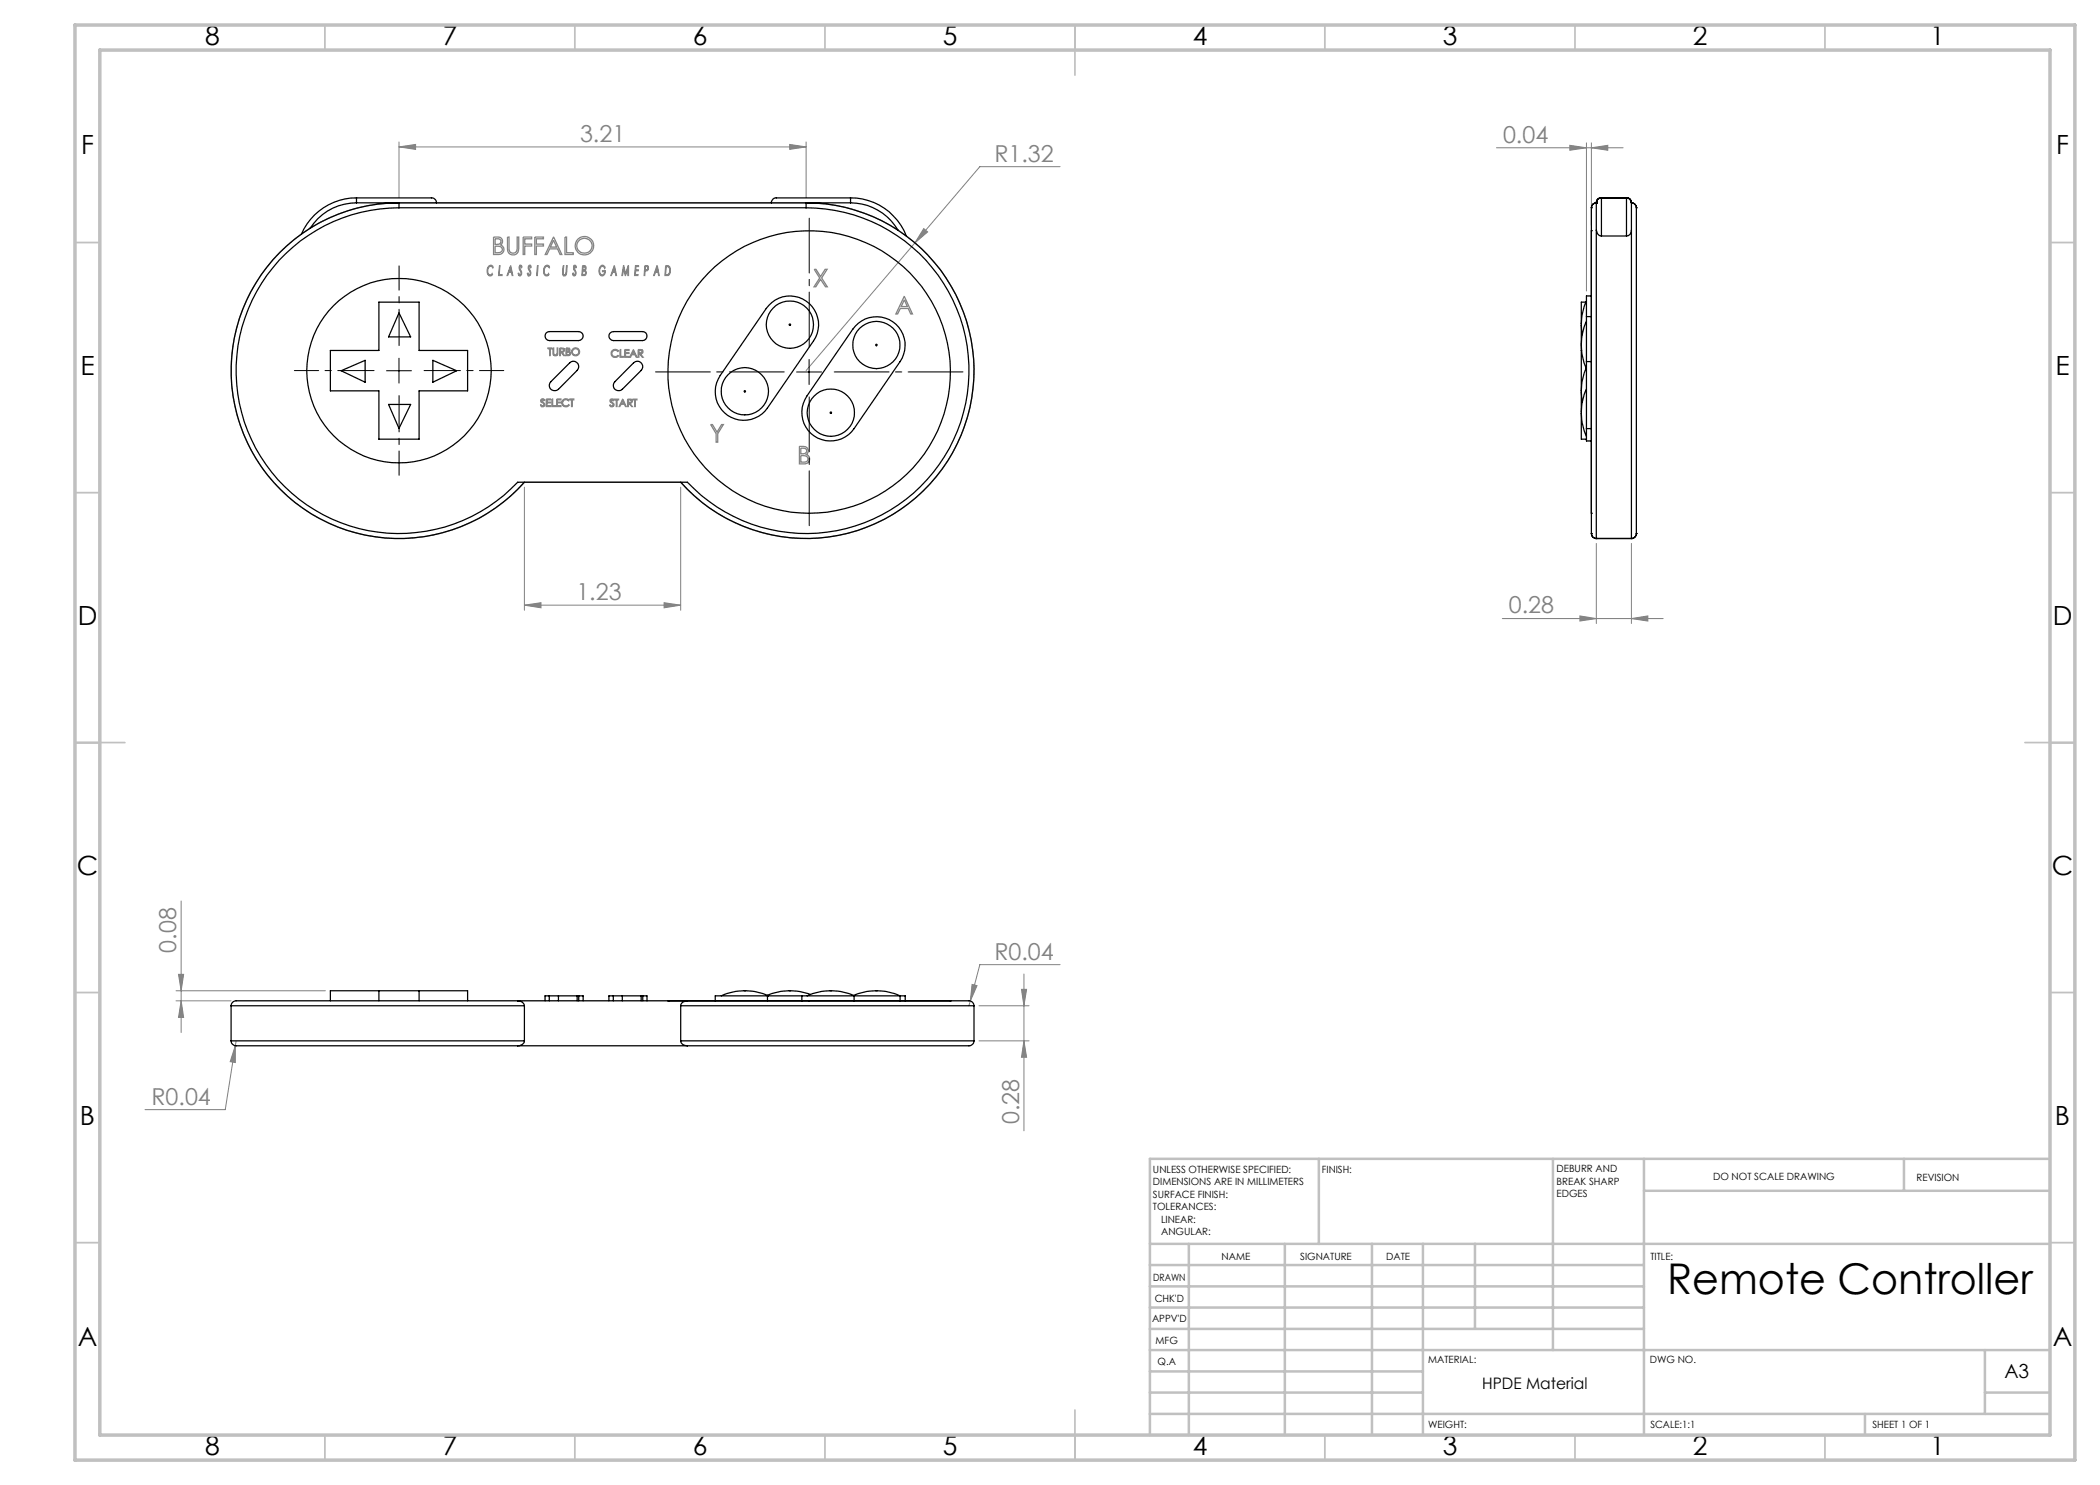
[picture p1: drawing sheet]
<svg xmlns="http://www.w3.org/2000/svg" width="420mm" height="297mm" viewBox="0 0 420 297" stroke-linecap="round" stroke-linejoin="round" font-family="sans-serif">
<g fill="none" stroke="#808080" stroke-width=".2">
<path d="M79.8 29.4l3.3-.5v1zM79.8 28.4v11.2M79.8 29.4h81.4M157.9 28.9l3.3 .5-3.3 .5zM161.2 28.4v11.2M212 33.3h-16l-13 15.3M299.3 29.6h25.3M314 29.1l3.3 .5-3.3 .5zM317.3 28.6v29.6M318.3 29.6l3.3-.5v1zM318.3 28.6v16.6M183 48.6l-21.8 25.5"/>
<path d="M184.7 45.7l.8 .7-2.5 2.2zM104.9 97.4v24.7M136.1 97.4v24.7M319.3 108.7v16M326.3 108.7v16M104.9 121l3.3-.5v1.1zM104.9 121h31.2M132.8 120.5l3.3 .5-3.3 .6zM300.5 123.7h32.1M316 123.2l3.3 .5-3.3 .5zM326.3 123.7l3.3-.5v1zM35.2 198.2h29.9"/>
<path d="M35.7 194.9h1l-.5 3.3zM36.2 180.2v26.3M194.4 196.9l1 .2-1.3 3.1zM204.3 197.9h1l-.5 3.3zM204.8 194.8v31.4M212 192.9h-16l-1.9 7.3M35.2 200.2h11M36.2 200.2l.5 3.3h-1zM47.1 209.2v3.3l-1.1-.2zM47.1 209.2l-2.1 12.7h-16M47.2 208.2l-.1 1M194.1 200.2l-.3 1"/>
<path d="M195.8 208.2h10M195.8 201.2h10M204.8 208.2l.5 3.3h-1z"/>
</g>
<g fill="none" stroke="#808080" stroke-width=".25">
<path d="M56 50.4a33.8 33.8 0 0 1 23.8-9.8h81.4a33.6 33.6 0 0 1 30.6 47.3 33.6 33.6 0 0 1-55.7 8.5h-31.2a33.6 33.6 0 0 1-48.1 2.1 33.6 33.6 0 0 1-.8-48.1zM97.8 53.2a.52 .52 0 0 1 .8 .2v.1a.58 .58 0 0 0-.8-.2 .58 .58 0 0 0-.3 .8 .59 .59 0 0 0 .1 .6 .59 .59 0 0 0 .5 .3l.3-.3 .1 .3a.61 .61 0 0 1-.8 .1 .61 .61 0 0 1-.3-.8l.1-.5zM98.7 47.4h.7a.88 .88 0 0 1 1 .5 .88 .88 0 0 1-.3 1.1 .99 .99 0 0 1 .6 1.2 .99 .99 0 0 1-1 .7h-1zM99 47.8h.4a.6 .6 0 0 1 .8 .6 .6 .6 0 0 1-.9 .5h-.3zM99 49.2a1.06 1.06 0 0 1 1.5 .7 .82 .82 0 0 1-1 .6h-.5zM99.9 53.1l-.1 1.8h.6v.2h-.7zM101.5 47.4h.3v2.1a.86 .86 0 0 0 .8 1.1 .86 .86 0 0 0 .8-1.1v-2.1h.4v2.1a1.16 1.16 0 0 1-1.2 1.5 1.16 1.16 0 0 1-1.1-1.5zM102.1 53.5l.2 .8h-.5zM102.1 53.1l.5 2-.3-.6h-.5l-.4 .6zM104 53.1a.26 .26 0 0 1 .3 .1 .26 .26 0 0 1 0 .3 .21 .21 0 0 0-.1-.2 .21 .21 0 0 0-.3 .1 .21 .21 0 0 0 .1 .3l.1 .2a.69 .69 0 0 1 .3 .7 .69 .69 0 0 1-.5 .5l-.2-.2 .1-.3a.28 .28 0 0 0 .3 .4 .28 .28 0 0 0 .1-.5l-.3-.7zM104.6 47.4h1.7v.4h-1.3v1h1.3v.4h-1.3v1.7h-.4zM105.8 53.1l.3 .1 .1 .2-.1 .1a.22 .22 0 0 0-.1-.2 .22 .22 0 0 0-.3 .1 .22 .22 0 0 0 .1 .3l.1 .2a.71 .71 0 0 1-.2 1.3l-.2-.5h.1a.24 .24 0 0 0 .3 .3 .24 .24 0 0 0 .1-.4l-.3-.9z"/>
<path d="M107 47.4h1.7v.4h-1.4v1h1.4v.4h-1.4v1.7h-.3zM107.5 53.1h.1l-.1 2h-.1zM109.1 53.2a.54 .54 0 0 1 .8 .2v.1a.58 .58 0 0 0-.8-.2 .58 .58 0 0 0-.3 .8 .57 .57 0 0 0 .1 .7 .57 .57 0 0 0 .8 0v.2a.58 .58 0 0 1-.7 .1 .58 .58 0 0 1-.3-.7v-.5zM110.7 47.4l1.7 3.5h-.4l-.5-1.1h-1.6l-.5 1.1h-.4zM110.7 48.1l.6 1.3h-1.2zM112.6 53.1h.1l-.1 1.6a.31 .31 0 0 0 .5 .3 .31 .31 0 0 0 .1-.5l.1-1.4h.1l-.1 1.3-.2 .7a.44 .44 0 0 1-.5-.1 .44 .44 0 0 1-.1-.5zM113 47.4h.3v3.1h1.4v.4h-1.7zM114.8 53.2a.26 .26 0 0 1 .4 0 .26 .26 0 0 1-.1 .3 .21 .21 0 0 0-.1-.2 .21 .21 0 0 0-.2 .1 .21 .21 0 0 0 0 .3l.1 .2a.77 .77 0 0 1-.1 1.3l-.3-.4 .2-.2a.26 .26 0 0 0 .3 .4 .26 .26 0 0 0 .1-.5l-.3-.6zM116.5 53.1h.2a.52 .52 0 0 1 .5 .4 .52 .52 0 0 1-.2 .6 .56 .56 0 0 1 .2 .6 .56 .56 0 0 1-.5 .4h-.3zM116.6 54.2a.39 .39 0 0 1 .5 .3 .39 .39 0 0 1-.4 .4h-.2zM116.6 53.3h.1a.36 .36 0 0 1 .4 .4 .36 .36 0 0 1-.5 .3zM120.1 53.3a.45 .45 0 0 1 .6-.2 .45 .45 0 0 1 .2 .6l-.4-.5-.3 .2a.99 .99 0 0 0 .3 1.6l.3-.2 .2-.5h-.5v-.2h.6a.73 .73 0 0 1-.2 .8 .73 .73 0 0 1-.8 .2l-.3-.8z"/>
<path d="M122.8 53.5l.2 .8h-.4zM122.9 53.1l.4 2-.3-.6h-.5l-.3 .6zM124.7 53.1l.4 1.7 .6-1.7v2h-.1v-1.4l-.5 1.4-.4-1.4-.2 1.4h-.1zM127.1 53.1h.6v.2h-.5l-.1 .7h.6l-.1 .1h-.5v.8h.5v.2h-.7zM129 53.1h.3a.52 .52 0 0 1 .4 .6 .52 .52 0 0 1-.5 .4h-.2l-.1 1h-.1zM129.1 53.3h.2a.34 .34 0 0 1 .3 .4 .34 .34 0 0 1-.4 .3h-.2zM131.4 53.1l.4 2h-.1l-.1-.6h-.5l-.4 .6zM131.4 53.5l.2 .8h-.5zM133.1 53.1l.6 .1 .2 .2 .2 .3-.1 .9a.55 .55 0 0 1-.6 .5h-.4zM133.2 53.3h.3a.95 .95 0 0 1 0 1.6h-.4zM162.8 53.9h.4l.9 1.4 .9-1.4h.4l-1.1 1.7 1.2 1.8h-.4l-1-1.5-.9 1.5h-.4l1.1-1.8zM180.8 59.3l1.7 3.5h-.4l-.5-1.1h-1.5l-.6 1.1h-.3z"/>
<path d="M180.9 60l.6 1.3h-1.3zM108.2 79.9a.43 .43 0 0 1 .7 .1l-.1 .1-.1-.1a.25 .25 0 0 0-.4 .1 .25 .25 0 0 0 .2 .3l.2 .1a.44 .44 0 0 1 .1 .8 .44 .44 0 0 1-.7-.3l.1-.1a.32 .32 0 0 0 .3 .3 .32 .32 0 0 0 .3-.3 .32 .32 0 0 0-.3-.3l-.3-.2zM109.3 79.8h.8v.2h-.7v.4h.7v.2h-.7v.5h.7v.2h-.8zM109.6 69.6h.8v.2h-.4v1.3h-.1v-1.3h-.3zM110.4 79.8h.1v1.3h.6v.2h-.7zM110.6 69.6h.1v1a.37 .37 0 0 0 .5 .4 .37 .37 0 0 0 .2-.5v-.9h.1v1.4l-.3 .2-.5-.2zM111.3 79.8h.9v.2h-.7v.4h.7v.2h-.7v.5h.7v.2h-.9zM111.9 69.6h.7l.2 .2a.4 .4 0 0 1 0 .5 .4 .4 0 0 1-.4 .1l.5 .7h-.2l-.5-.7h-.1v.7h-.2zM112.1 69.8h.3a.27 .27 0 0 1 .3 .2 .27 .27 0 0 1-.3 .3h-.3zM113.2 69.6h.4a.36 .36 0 0 1 .4 .3 .36 .36 0 0 1-.2 .4l.3 .4a.38 .38 0 0 1-.5 .4h-.4zM113.3 69.8h.3a.28 .28 0 0 1 .2 .4 .28 .28 0 0 1-.5 0zM113.3 70.4h.5a.29 .29 0 0 1 .1 .4 .29 .29 0 0 1-.3 .2h-.3z"/>
<path d="M114 79.8h.8v.2h-.4v1.3h-.1v-1.3h-.3zM122.1 79.9a.41 .41 0 0 1 .7 .1l-.1 .1-.2-.1a.25 .25 0 0 0-.4 .1 .25 .25 0 0 0 .3 .3l.2 .2a.43 .43 0 0 1 0 .7 .43 .43 0 0 1-.7-.3h.1a.32 .32 0 0 0 .4 .2 .32 .32 0 0 0 .3-.3 .32 .32 0 0 0-.4-.3l-.3-.3zM122.3 70.2a.87 .87 0 0 1 1.4 0l-.1 .1-.3-.2h-.5l-.4 .4a.66 .66 0 0 0 .3 .8 .66 .66 0 0 0 .9-.2v.2l-.3 .1h-.6a.79 .79 0 0 1-.4-1.2zM122.9 79.8h.8v.2h-.3v1.3h-.1v-1.3h-.4zM124 69.9h.1v1.4h.6v.1h-.7zM124.5 79.8l.7 1.5h-.1l-.2-.4h-.7l-.2 .4h-.2zM125 69.9h.8v.2h-.7v.5h.7v.1h-.7v.6h.7v.1h-.8zM125.5 79.8l.8 .1a.42 .42 0 0 1 .1 .5 .42 .42 0 0 1-.5 .2l.6 .7-.7-.7h-.1v.7h-.2zM125.7 80h.3a.26 .26 0 0 1 .3 .3 .26 .26 0 0 1-.4 .2h-.2zM126.6 79.8h.8v.2h-.3v1.3h-.2v-1.3h-.3zM126.7 69.9l.7 1.5h-.2l-.2-.5h-.7l-.2 .5h-.2zM126.7 70.2l.2 .6h-.5z"/>
<path d="M127.6 69.9l.9 .2a.4 .4 0 0 1 0 .5 .4 .4 0 0 1-.4 .1l.5 .7h-.2l-.5-.7h-.1v.7h-.2zM127.8 70.1h.3a.27 .27 0 0 1 .3 .3 .27 .27 0 0 1-.3 .2h-.3zM112.5 80a.9 .9 0 0 1 1.3 .1l-.1 .1-.2-.2-.5-.1-.4 .3a.67 .67 0 0 0 .2 .9 .67 .67 0 0 0 .9-.2l.1 .1-.3 .3-.8-.1a.84 .84 0 0 1-.2-1.2zM124.6 80.1l.2 .6h-.5zM142.1 84.9h.4l.9 1.5 .9-1.5h.4l-1.2 1.8v1.7h-.3v-1.7zM159.8 89.3h.7a.9 .9 0 0 1 1.1 .5 .9 .9 0 0 1-.3 1.1 .97 .97 0 0 1 .6 1.2 .97 .97 0 0 1-1.1 .7h-.9v-3.5M160.2 89.6h.4a.6 .6 0 0 1 .7 .7 .6 .6 0 0 1-.8 .5h-.3zM160.2 91.1a1.13 1.13 0 0 1 1.4 .7 .78 .78 0 0 1-1 .6h-.4z"/>
<circle cx="116.9" cy="49.1" r="1.84"/>
<circle cx="116.9" cy="49.2" r="1.51"/>
<circle cx="115.1" cy="70.4" r=".8"/>
<circle cx="115.1" cy="70.4" r=".65"/>
</g>
<g fill="none" stroke="#c0c0c0" stroke-width=".35">
<path d="M65 5v5M115 5v5M165 5v5M215 5v10M265 5v5M315 5v5M365 5v5M15 48.5h5M410 48.5h5M15 98.5h5M410 98.5h5M15 148.5h10"/>
<path d="M405 148.5h10M15 198.5h5M410 198.5h5M15 248.5h5M410 248.5h5M65 287v5M115 287v5M165 287v5M215 282v10M265 287v5M315 287v5M365 287v5"/>
</g>
<g fill="none" stroke="#c0c0c0" stroke-width=".5">
<path d="M263.8 231.8v17M310.6 231.8v38.2M328.8 231.8v55.2M328.8 238.2h81.2M380.8 231.8v6.4M410 231.8h-180v55.2M230 248.8h180M230 257.3h98.8M230 253h98.8M237.8 248.8v38.2M257 248.8v38.2M274.4 248.8v38.2"/>
<path d="M284.6 248.8v38.2M295 248.8v17M230 265.8h98.8M230 261.5h98.8M230 278.5h54.6M230 274.3h54.6M230 270h180M397 278.5h13M397 270v12.8M230 282.8h180M373 282.8v4.2"/>
</g>
<path d="M15 5h400v287h-400zM20 10h390v277h-390z" fill="none" stroke="#c0c0c0" stroke-width=".7"/>
<path d="M74.8 74.1h-15.9M79.8 69.1v-15.9M79.8 79.1v16M84.8 74.1h16" fill="none" stroke="#000" stroke-width=".2" stroke-dasharray="15.2 1.3 1.3 1.3" stroke-dashoffset="8"/>
<path d="M156.8 74.4h-25.7M161.8 69.4v-25.8M161.8 79.4v25.7M166.8 74.4h25.8" fill="none" stroke="#000" stroke-width=".2" stroke-dasharray="15.2 1.3 1.3 1.3" stroke-dashoffset="4.3"/>
<path d="M77.3 74.2h5M79.8 71.6v5M159.3 74.4h5M161.8 71.9v5" fill="none" stroke="#000" stroke-width=".2"/>
<g fill="#808080">
<path d="M318.3 29.6l3.3-.5v1zM314 29.1l3.3 .5-3.3 .5z"/>
<path d="M104.9 121l3.3-.5v1.1zM132.8 120.5l3.3 .5-3.3 .6zM184.7 45.7l-1.7 2.9 2.5-2.2zM316 123.2l3.3 .5-3.3 .5zM326.3 123.7l3.3-.5v1zM47.1 209.2l-1.1 3.1 1.1 .2zM194.4 196.9l-.3 3.3 1.3-3.1z"/>
<path d="M204.8 208.2l.5 3.3h-1zM204.3 197.9h1l-.5 3.3z"/>
<path d="M35.7 194.9h1l-.5 3.3zM36.2 200.2l.5 3.3h-1z"/>
<path d="M79.8 29.4l3.3-.5v1zM157.9 28.9l3.3 .5-3.3 .5z"/>
</g>
<g fill="none" stroke="#000" stroke-width=".25">
<path d="M71.3 39.6a12 12 0 0 0-11 7.2M71.3 39.6v1M71.3 39.6h15a.95 .95 0 0 1 1 1M170.1 39.6v1M170.1 39.6a11.9 11.9 0 0 1 11.2 7.6M170.1 39.6h-14.8a.95 .95 0 0 0-1 1M320.3 39.6a1.02 1.02 0 0 0-1 1M320.3 39.6v7.6M320.3 39.6h.1M320.3 39.6a1.01 1.01 0 0 0-1 1M320.3 39.6h5M325.3 39.6v7.6"/>
<path d="M325.3 39.6a.96 .96 0 0 1 1 1M325.3 39.6h.1M325.3 39.6a.95 .95 0 0 1 1 1M62 45.6a33.6 33.6 0 0 0-7.9 50.2 33.6 33.6 0 0 0 50.8 .6M71.3 40.6a11 11 0 0 0-9.3 5M71.3 40.6h98.8M79.8 41.6a32.6 32.6 0 0 0-29.9 45.5 32.6 32.6 0 0 0 53.6 9.3h34a32.6 32.6 0 0 0 53.6-9.3 32.6 32.6 0 0 0-29.9-45.5M79.8 41.6v-1a32.5 32.5 0 0 0-17.8 5M79.8 41.6h81.4M161.2 41.6v-1a32.2 32.2 0 0 1 18.4 5.4M170.1 40.6a11.1 11.1 0 0 1 9.5 5.4M179.6 46a33.6 33.6 0 0 1 7 50 33.6 33.6 0 0 1-50.5 .4"/>
<path d="M318.3 46.1h.1M318.3 41.6v65.1M318.3 46.1v56.6M318.3 59.2h-1v4.1M318.3 41.6h.1M319.3 46a1.12 1.12 0 0 0 1 1.2M319.3 40.6a.96 .96 0 0 0-1 1M319.3 40.6v5.4M319.3 40.6h.1M319.3 46v61.7M320.3 47.2h5M326.3 40.6a.96 .96 0 0 1 1 1"/>
<path d="M326.3 46a1.09 1.09 0 0 1-1 1.2M326.3 40.6v5.4M326.3 40.6h.1M326.3 46v61.7M327.3 41.6v65.1M327.3 41.6h.1M66.1 70.1h9.7v-9.7h8v9.7h9.7v8.1h-9.7v9.6h-8v-9.6h-9.7zM68.2 74.2l4.8-2.1v4.3zM79.8 62.6l2.3 4.8h-4.4zM86.6 72.1l4.7 2.1-4.7 2.2zM109.3 66.6l.6-.3h5.8a.9 .9 0 0 1 .9 .9 .9 .9 0 0 1-.9 .9h-5.8a.92 .92 0 0 1-.8-.6 .92 .92 0 0 1 .2-.9zM113.9 72.6a1.06 1.06 0 0 1 1.5 0 1.06 1.06 0 0 1 0 1.5l-3.7 3.8a1.07 1.07 0 0 1-1.5-.1 1.07 1.07 0 0 1 0-1.5z"/>
<path d="M122.1 66.6l.6-.3h5.8a.9 .9 0 0 1 .9 .9 .9 .9 0 0 1-.9 .9h-5.8a.9 .9 0 0 1-.8-.5 .9 .9 0 0 1 .2-1zM126.7 72.6a1.07 1.07 0 0 1 1.5 0 1.07 1.07 0 0 1 0 1.5l-3.7 3.8a1.06 1.06 0 0 1-1.5-.1 1.06 1.06 0 0 1 0-1.5zM153.8 61.1a5.7 5.7 0 0 1 7.8-.6 5.7 5.7 0 0 1 1.1 7.7l-9.2 13.4a5.7 5.7 0 0 1-8 1.5 5.7 5.7 0 0 1-1.5-8zM171.1 65.2a5.7 5.7 0 0 1 7.8-.6 5.7 5.7 0 0 1 1.1 7.7l-9.2 13.4a5.7 5.7 0 0 1-8 1.5 5.7 5.7 0 0 1-1.4-8zM316.3 69.1a12 12 0 0 0 1 4.6M316.3 65.1l.1 1.9M316.3 78.4l.2 2M316.3 68.9v.2M316.3 64.8v.3M316.3 78.1v.3M316.3 70.1h.1M316.3 65.1v3.8"/>
<path d="M316.3 69.1v9M316.3 78.4v4M317.2 60.4h-.9v4.4M317.3 73.6a11.8 11.8 0 0 0-1 4.5M317.3 64.3a11.7 11.7 0 0 0-1 4.6M317.3 77.8a11.7 11.7 0 0 0-1 4.6M317.3 60.2a11.7 11.7 0 0 0-1 4.6M317.3 63.3v9M317.3 63.3h1M317.3 72.3h1M317.3 72.3v13.4M77.7 80.9h4.4l-2.3 4.8z"/>
<path d="M316.3 82.7a12 12 0 0 0 1 4.6M316.3 82.4v.3M316.3 82.7v5.1h1M317.3 85.7v2.5h1M317.3 85.7h1M318.3 106.7a.96 .96 0 0 0 1 1M318.3 102.7h.1M318.3 106.7h.1M319.3 107.7h.1M319.3 107.7h7M326.3 107.7h.1M327.3 106.7a.96 .96 0 0 1-1 1"/>
<path d="M327.3 106.7h.1M75.8 198.2v2M83.8 198.2v2M109.9 199.2h1.8M109.9 199.2h-.9v1M109.9 199.2v1M111.7 199.2h3.7M111.7 199.2v1M115.4 199.2h.3M115.4 199.2v1M115.7 199.2h.9v1M115.7 199.2v1"/>
<path d="M122.7 199.2h1.8M122.7 199.2h-.9v1M122.7 199.2v1M124.5 199.2h3.7M124.5 199.2v1M128.2 199.2h.4M128.2 199.2v1M128.6 199.2h.8v1M128.6 199.2v1M144.3 199.2a11.4 11.4 0 0 1 9.4 0M153.5 199.2h-10.4v1M153.5 199.2h6.9"/>
<path d="M153.5 199.2v1M160.4 199.2h10.4M160.4 199.2v1M161.4 199.2a11.4 11.4 0 0 1 9.5 0M162.1 198.9a11.6 11.6 0 0 0-8.6 .2M170.7 199.1a11.4 11.4 0 0 1 9.3 .1M170.8 199.2v1M170.8 199.2h9.2M180 199.2h1v1M180 199.2v1M46.2 208.2a1.22 1.22 0 0 0 1.7 1h55.6M46.2 208.2h58.7"/>
<path d="M46.2 201.2h58.7M46.2 201.2v7M66.1 200.2v-2h27.4v2M103.5 200.2h-55.2a2.09 2.09 0 0 0-1.9 .4l-.2 .6M103.5 200.2a1.25 1.25 0 0 1 1.4 1M103.5 209.2h34M103.5 200.2h34M104.9 208.2a1.13 1.13 0 0 1-1.4 1M104.9 201.2v7M133.6 200.2h.1M133.6 200.2h56.5M136.1 208.2a1.13 1.13 0 0 0 1.4 1"/>
<path d="M136.1 201.2h58.7M136.1 208.2h58.7M136.1 201.2v7M137.5 200.2h55.2a2.09 2.09 0 0 1 1.9 .4l.2 .6M137.5 200.2a1.23 1.23 0 0 0-1.4 1M190.1 200.2h.1M194.8 208.2a1.22 1.22 0 0 1-1.7 1h-55.6M194.8 201.2v7"/>
<circle cx="79.8" cy="74.1" r="18.4"/>
<circle cx="149" cy="78.3" r="4.7"/>
<circle cx="149" cy="78.3" r=".13"/>
<circle cx="158" cy="64.9" r=".15"/>
<circle cx="158" cy="64.9" r="4.7"/>
<circle cx="161.8" cy="74.4" r="28.2"/>
<circle cx="175.3" cy="69" r="4.7"/>
<circle cx="175.3" cy="69" r=".14"/>
<circle cx="166.2" cy="82.5" r=".15"/>
<circle cx="166.2" cy="82.5" r="4.7"/>
</g>
<text font-size="8.5" x="333.4" y="258.8">Remote Controller</text>
<g font-size="5.3">
<text x="41" y="9">8</text>
<text x="88.5" y="9">7</text>
<text x="138.5" y="9">6</text>
<text x="188.5" y="9">5</text>
<text x="238.5" y="9">4</text>
<text x="288.5" y="9">3</text>
<text x="338.5" y="9">2</text>
<text x="386" y="9">1</text>
<text x="16.2" y="30.7">F</text>
<text x="411.2" y="30.7">F</text>
<text x="16.1" y="75">E</text>
<text x="411.1" y="75">E</text>
<text x="15.5" y="125">D</text>
<text x="410.5" y="125">D</text>
<text x="15.4" y="175">C</text>
<text x="410.4" y="175">C</text>
<text x="16" y="225">B</text>
<text x="411" y="225">B</text>
<text x="15.5" y="269.2">A</text>
<text x="410.5" y="269.2">A</text>
<text x="41" y="291">8</text>
<text x="88.5" y="291">7</text>
<text x="138.5" y="291">6</text>
<text x="188.5" y="291">5</text>
<text x="238.5" y="291">4</text>
<text x="288.5" y="291">3</text>
<text x="338.5" y="291">2</text>
<text x="386" y="291">1</text>
</g>
<g font-size="4.7" fill="#808080">
<text x="116" y="28.4">3.21</text>
<text x="300.6" y="28.5">0.04</text>
<text x="198.9" y="32.3">R1.32</text>
<text x="115.3" y="120">1.23</text>
<text x="301.8" y="122.7">0.28</text>
<text x="35.2" y="190.5" transform="rotate(-90 35.2 190.5)">0.08</text>
<text x="198.9" y="191.9">R0.04</text>
<text x="30.3" y="220.9">R0.04</text>
<text x="203.8" y="224.8" transform="rotate(-90 203.8 224.8)">0.28</text>
</g>
<text font-size="3.9" x="400.9" y="275.5">A3</text>
<text font-size="3.2" x="296.5" y="277.9">HPDE Material</text>
<g font-size="2">
<text x="230.6" y="234.6">UNLESS OTHERWISE SPECIFIED:</text>
<text x="230.6" y="237.1">DIMENSIONS ARE IN MILLIMETERS</text>
<text x="230.6" y="239.6">SURFACE FINISH:</text>
<text x="264.4" y="234.6">FINISH:</text>
<text x="311.3" y="234.5">DEBURR AND</text>
<text x="311.3" y="237">BREAK SHARP</text>
<text x="311.3" y="239.5">EDGES</text>
<text x="342.6" y="236">DO NOT SCALE DRAWING</text>
<text x="383.3" y="236.2">REVISION</text>
<text x="230.6" y="242.1">TOLERANCES:</text>
<text x="232.2" y="244.6">LINEAR:</text>
<text x="232.2" y="247.1">ANGULAR:</text>
<text x="244.3" y="252">NAME</text>
<text x="260" y="251.9">SIGNATURE</text>
<text x="277.2" y="251.9">DATE</text>
<text x="330.1" y="251.9">TITLE:</text>
<text x="230.6" y="256.1">DRAWN</text>
<text x="230.9" y="260.3">CHK'D</text>
<text x="230.4" y="264.4">APPV'D</text>
<text x="231.1" y="268.8">MFG</text>
<text x="231.5" y="273">Q.A</text>
<text x="285.6" y="272.5">MATERIAL:</text>
<text x="330" y="272.5">DWG NO.</text>
<text x="285.6" y="285.5">WEIGHT:</text>
<text x="330.1" y="285.6">SCALE:1:1</text>
<text x="374.5" y="285.6">SHEET 1 OF 1</text>
</g>
</svg>
